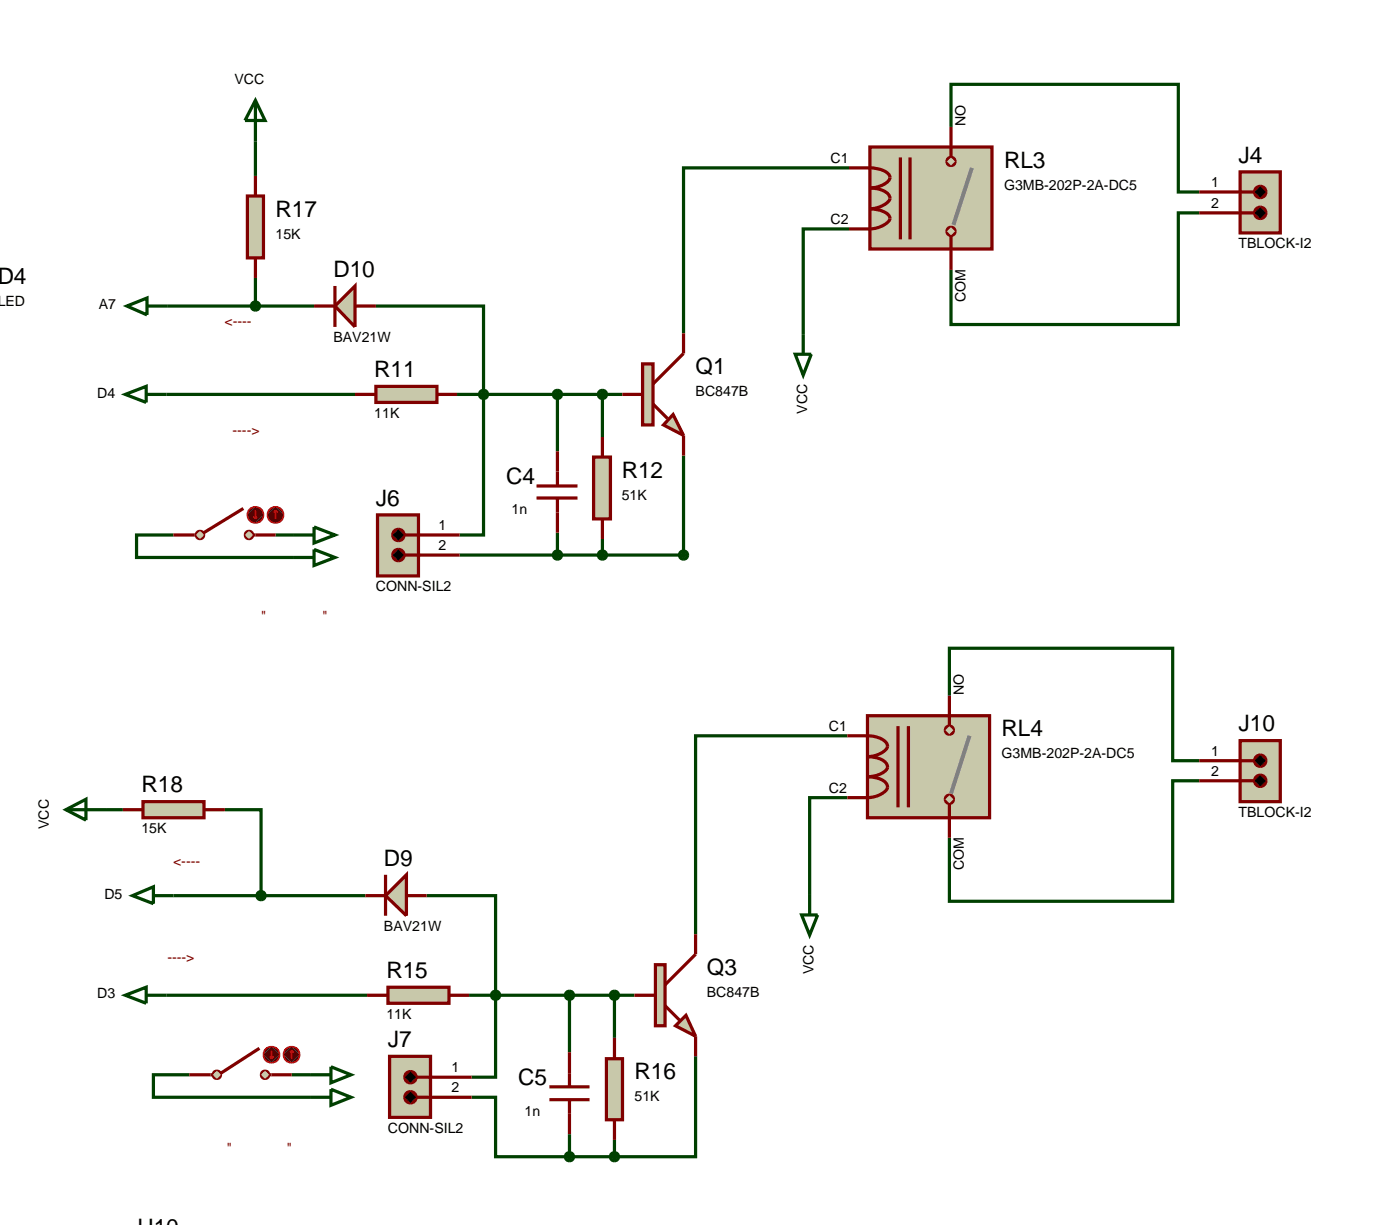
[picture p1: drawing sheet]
<svg xmlns="http://www.w3.org/2000/svg" width="174mm" height="152mm" viewBox="0 0 174 152" stroke-linecap="round" stroke-linejoin="round" font-family="sans-serif">
<g fill="none" stroke="#004000" stroke-width=".4">
<path d="M31.8 17.6v4.3M118.4 15.8v-5.3h28.3v13.4h2.6M20.9 38.1h18.2M31.8 34.6v3.5M46.8 38.1h13.4v28.5h-3M105.7 20.9h-20.6v20.6M105.7 28.5h-5.7v13.1M149.3 26.5h-2.6v13.9h-28.3v-6.8M20.7 49.1h23.5M56.9 49.1h20.6M69.4 49.1v7.1M75 49.1v5.3"/>
<path d="M85.1 56.7v12.4h-27.9M21.6 66.6h-4.6v2.8h19.6M34.3 66.6h2.3M69.4 66.3v2.8M75 67.1v2M105.5 91.6h-18.9v24.7M105.5 99.3h-4.7v12M118.2 86.6v-5.9h27.8v14h3.3M149.3 97.2h-3.3v15h-27.8v-7.9M13.2 100.8h2.1M21.6 111.5h23.9M28 100.8h4.5v10.7"/>
<path d="M53.1 111.5h8.6v22.6h-3M20.7 123.9h25M23.6 133.8h-4.5v2.8h19.5M36.3 133.8h2.3M58.4 123.9h20.6M58.7 136.6h3v7.4h9.2M70.9 123.9v7.1M76.5 123.9v5.3M86.6 131.5v12.5h-10.1M70.9 141.2v2.8M70.9 144h5.6M76.5 141.9v2.1"/>
</g>
<g fill="#c8c8aa" stroke="#800000" stroke-width=".4">
<path d="M83.8 51.6l1.3 2.6-2.5-1.3z"/>
<path d="M80 45.3h1.3v7.6h-1.3z"/>
</g>
<path d="M77.5 49.1h2.5M81.3 50.3l1.8 1.8M85.1 41.5v2.5l-3.8 3.8M85.1 54.2v2.5" fill="none" stroke="#800000" stroke-width=".4"/>
<path d="M46.8 48.1h7.6v2h-7.6z" fill="#c8c8aa" stroke="#800000" stroke-width=".4"/>
<path d="M44.2 49.1h2.6M54.4 49.1h2.5" fill="none" stroke="#800000" stroke-width=".4"/>
<path d="M73.9 56.9h2.1v7.7h-2.1z" fill="#c8c8aa" stroke="#800000" stroke-width=".4"/>
<path d="M75 54.4v2.5M75 64.6v2.5" fill="none" stroke="#800000" stroke-width=".4"/>
<path d="M74.7 48.7l.3-.1-.5 .5 .1-.3zM75 48.6l.3 .1 .1 .1 .1 .3zM75 49.6l.5-.5-.1 .3-.1 .1zM74.5 49.1l.5 .5-.3-.1-.1-.1z" fill="#004000" stroke="#004000" stroke-width=".4"/>
<path d="M75 48.6l.5 .5-.5 .5-.5-.5z" fill="#004000"/>
<path d="M84.8 68.7l.3-.1-.5 .5 .1-.3zM85.1 68.6l.3 .1 .1 .1 .1 .3zM85.1 69.6l.5-.5-.1 .3-.1 .1zM84.6 69.1l.5 .5-.3-.1-.1-.1z" fill="#004000" stroke="#004000" stroke-width=".4"/>
<path d="M85.1 68.6l.5 .5-.5 .5-.5-.5z" fill="#004000"/>
<path d="M69.4 56.2v4.3M66.8 62h5.1M66.8 60.5h5.1M69.4 62v4.3" fill="none" stroke="#800000" stroke-width=".4"/>
<path d="M69.1 48.7l.3-.1-.5 .5 .1-.3zM69.4 48.6l.3 .1 .1 .1 .1 .3zM69.4 49.6l.5-.5-.1 .3-.1 .1zM68.9 49.1l.5 .5-.3-.1-.1-.1z" fill="#004000" stroke="#004000" stroke-width=".4"/>
<path d="M69.4 48.6l.5 .5-.5 .5-.5-.5z" fill="#004000"/>
<path d="M74.7 68.7l.3-.1-.5 .5 .1-.3zM75 68.6l.3 .1 .1 .1 .1 .3zM75 69.6l.5-.5-.1 .3-.1 .1zM74.5 69.1l.5 .5-.3-.1-.1-.1z" fill="#004000" stroke="#004000" stroke-width=".4"/>
<path d="M75 68.6l.5 .5-.5 .5-.5-.5z" fill="#004000"/>
<path d="M69.1 68.7l.3-.1-.5 .5 .1-.3zM69.4 68.6l.3 .1 .1 .1 .1 .3zM69.4 69.6l.5-.5-.1 .3-.1 .1zM68.9 69.1l.5 .5-.3-.1-.1-.1z" fill="#004000" stroke="#004000" stroke-width=".4"/>
<path d="M69.4 68.6l.5 .5-.5 .5-.5-.5z" fill="#004000"/>
<path d="M59.8 48.8l.1-.1 .3-.1-.5 .5zM60.2 48.6l.3 .1 .1 .1 .1 .3zM60.2 49.6l.5-.5-.1 .3-.1 .1zM59.7 49.1l.5 .5-.3-.1-.1-.1z" fill="#004000" stroke="#004000" stroke-width=".4"/>
<path d="M59.7 49.1l.5-.5 .5 .5-.5 .5z" fill="#004000"/>
<path d="M47 64.1h5.1v7.6h-5.1z" fill="#c8c8aa" stroke="#800000" stroke-width=".4"/>
<path d="M50.3 66.6h6.9M50.3 69.1h6.9" fill="none" stroke="#800000" stroke-width=".4"/>
<g fill="#000" stroke="#800000" stroke-width=".4">
<path d="M49.1 66.1l.5-.2-.7 .7zM49.6 65.9a.68 .68 0 0 1 .7 .7zM49.6 67.3l.7-.7a.68 .68 0 0 1-.7 .7zM48.9 66.6l.7 .7a.68 .68 0 0 1-.7-.7z"/>
<path d="M49.1 68.6l.5-.2-.7 .7zM49.6 68.4a.68 .68 0 0 1 .7 .7zM49.6 69.8l.7-.7a.68 .68 0 0 1-.7 .7zM48.9 69.1l.7 .7a.68 .68 0 0 1-.7-.7z"/>
</g>
<path d="M48.9 66.6l.7-.7 .7 .7-.7 .7zM49.6 68.4l.7 .7-.7 .7-.7-.7z" fill="#000"/>
<g fill="#c8c8aa" stroke="#800000" stroke-width=".4">
<path d="M84.1 127.7l1.3-1.3 1.2 2.6z"/>
<path d="M81.6 120.1h1.2v7.6h-1.2z"/>
</g>
<path d="M86.6 116.3v2.5l-3.8 3.8M79 123.9h2.6M82.8 125.2l1.8 1.8M86.6 129v2.5" fill="none" stroke="#800000" stroke-width=".4"/>
<path d="M48.3 122.9h7.6v2h-7.6z" fill="#c8c8aa" stroke="#800000" stroke-width=".4"/>
<path d="M45.7 123.9h2.6M55.9 123.9h2.5" fill="none" stroke="#800000" stroke-width=".4"/>
<path d="M75.5 131.8h2v7.6h-2z" fill="#c8c8aa" stroke="#800000" stroke-width=".4"/>
<path d="M76.5 129.2v2.6M76.5 139.4v2.5" fill="none" stroke="#800000" stroke-width=".4"/>
<path d="M76.1 123.6l.1-.1 .3-.1-.5 .5zM76.5 123.4l.3 .1 .1 .1 .1 .3zM76.5 124.4l.5-.5-.1 .3-.1 .1zM76 123.9l.5 .5-.3-.1-.1-.1z" fill="#004000" stroke="#004000" stroke-width=".4"/>
<path d="M76 123.9l.5-.5 .5 .5-.5 .5z" fill="#004000"/>
<path d="M68.4 136.9h5M68.4 135.3h5M70.9 131v4.3M70.9 136.9v4.3" fill="none" stroke="#800000" stroke-width=".4"/>
<path d="M70.6 123.5l.3-.1-.5 .5 .1-.3zM70.9 123.4l.3 .1 .1 .1 .1 .3zM70.9 124.4l.5-.5-.1 .3-.1 .1zM70.4 123.9l.5 .5-.3-.1-.1-.1z" fill="#004000" stroke="#004000" stroke-width=".4"/>
<path d="M70.9 123.4l.5 .5-.5 .5-.5-.5z" fill="#004000"/>
<path d="M76.2 143.6l.3-.1-.5 .5 .1-.3zM76.5 143.5l.3 .1 .1 .1 .1 .3zM76.5 144.5l.5-.5-.1 .3-.1 .1zM76 144l.5 .5-.3-.1-.1-.1z" fill="#004000" stroke="#004000" stroke-width=".4"/>
<path d="M76.5 143.5l.5 .5-.5 .5-.5-.5z" fill="#004000"/>
<path d="M70.6 143.6l.3-.1-.5 .5 .1-.3zM70.9 143.5l.3 .1 .1 .1 .1 .3zM70.9 144.5l.5-.5-.1 .3-.1 .1zM70.4 144l.5 .5-.3-.1-.1-.1z" fill="#004000" stroke="#004000" stroke-width=".4"/>
<path d="M70.9 143.5l.5 .5-.5 .5-.5-.5z" fill="#004000"/>
<path d="M61.3 123.6l.1-.1 .3-.1-.5 .5zM61.7 123.4l.3 .1 .1 .1 .1 .3zM61.7 124.4l.5-.5-.1 .3-.1 .1zM61.2 123.9l.5 .5-.3-.1-.1-.1z" fill="#004000" stroke="#004000" stroke-width=".4"/>
<path d="M61.2 123.9l.5-.5 .5 .5-.5 .5z" fill="#004000"/>
<path d="M48.5 131.5h5.1v7.6h-5.1z" fill="#c8c8aa" stroke="#800000" stroke-width=".4"/>
<path d="M51.8 134.1h6.9M51.8 136.6h6.9" fill="none" stroke="#800000" stroke-width=".4"/>
<g fill="#000" stroke="#800000" stroke-width=".4">
<path d="M50.6 133.6l.5-.2-.7 .7zM51.1 133.4a.68 .68 0 0 1 .7 .7zM51.1 134.8l.7-.7a.68 .68 0 0 1-.7 .7zM50.4 134.1l.7 .7a.68 .68 0 0 1-.7-.7z"/>
<path d="M50.6 136.1l.5-.2-.7 .7zM51.1 135.9a.68 .68 0 0 1 .7 .7zM51.1 137.3l.7-.7a.68 .68 0 0 1-.7 .7zM50.4 136.6l.7 .7a.68 .68 0 0 1-.7-.7z"/>
</g>
<path d="M51.1 133.4l.7 .7-.7 .7-.7-.7zM50.4 136.6l.7-.7 .7 .7-.7 .7z" fill="#000"/>
<path d="M15.6 49.1l2.6-1v2zM18.2 49.1h2.5M15.6 123.9l2.6-1v2zM18.2 123.9h2.5" fill="none" stroke="#004000" stroke-width=".4"/>
<path d="M50.6 108.9v5.1l-2.6-2.5z" fill="#c8c8aa" stroke="#800000" stroke-width=".4"/>
<path d="M45.5 111.5h2.5M48 108.9v5.1M50.6 111.5h2.5" fill="none" stroke="#800000" stroke-width=".4"/>
<path d="M44.2 35.6v5.1l-2.5-2.6z" fill="#c8c8aa" stroke="#800000" stroke-width=".4"/>
<path d="M39.1 38.1h2.6M41.7 35.6v5.1M44.2 38.1h2.6" fill="none" stroke="#800000" stroke-width=".4"/>
<path d="M15.8 38.1l2.5-1v2.1zM18.3 38.1h2.6M16.5 111.5l2.6-1.1v2.1zM19.1 111.5h2.5" fill="none" stroke="#004000" stroke-width=".4"/>
<path d="M30.8 24.4h2v7.7h-2z" fill="#c8c8aa" stroke="#800000" stroke-width=".4"/>
<path d="M31.8 21.9v2.5M31.8 32.1v2.5" fill="none" stroke="#800000" stroke-width=".4"/>
<path d="M17.8 99.8h7.6v2h-7.6z" fill="#c8c8aa" stroke="#800000" stroke-width=".4"/>
<path d="M15.3 100.8h2.5M25.4 100.8h2.6" fill="none" stroke="#800000" stroke-width=".4"/>
<path d="M32.2 111.1l.3-.1-.5 .5 .1-.3zM32.5 111l.3 .1 .1 .1 .1 .3zM33 111.5l-.1 .3-.1 .1-.3 .1zM32 111.5l.5 .5-.3-.1-.1-.1z" fill="#004000" stroke="#004000" stroke-width=".4"/>
<path d="M32.5 111l.5 .5-.5 .5-.5-.5z" fill="#004000"/>
<path d="M31.4 37.8l.1-.1 .3-.1-.5 .5zM31.8 37.6l.3 .1 .1 .1 .1 .3zM31.8 38.6l.5-.5-.1 .3-.1 .1zM31.3 38.1l.5 .5-.3-.1-.1-.1z" fill="#004000" stroke="#004000" stroke-width=".4"/>
<path d="M31.3 38.1l.5-.5 .5 .5-.5 .5z" fill="#004000"/>
<path d="M31.8 12.5l1.2 2.5h-2.5zM31.8 12.5v5.1M8.2 100.8l2.5-1.3v2.6zM8.2 100.8h5" fill="none" stroke="#004000" stroke-width=".4"/>
<g fill="#c8c8aa" stroke="#800000" stroke-width=".3">
<path d="M32.6 133.5l.1-.1 .3-.1-.5 .5zM33 133.3l.3 .1 .1 .1 .1 .3zM33 134.3l.5-.5-.1 .3-.1 .1zM32.5 133.8l.5 .5-.3-.1-.1-.1z"/>
<path d="M26.6 133.5l.1-.1 .3-.1-.5 .5zM27 133.3l.3 .1 .1 .1 .1 .3zM27 134.3l.5-.5-.1 .3-.1 .1zM26.5 133.8l.5 .5-.3-.1-.1-.1z"/>
</g>
<g fill="#c8c8aa">
<path d="M32.5 133.8l.5-.5 .5 .5-.5 .5z"/>
<path d="M26.5 133.8l.5-.5 .5 .5-.5 .5z"/>
</g>
<path d="M23.6 133.8h2.8M32.3 130.5l-4.8 3.1M33.6 133.8h2.7" fill="none" stroke="#800000" stroke-width=".4"/>
<path d="M33.1 130.6l.3-.2 .4-.1-1 1 .1-.4zM33.8 130.3a.94 .94 0 0 1 1 1zM33.8 132.3l1-1a.94 .94 0 0 1-1 1zM32.8 131.3l1 1a.94 .94 0 0 1-1-1z" fill="#400000" stroke="#f00" stroke-width=".2"/>
<path d="M32.8 131.3l1-1 1 1-1 1z" fill="#400000"/>
<path d="M33.6 131.5l.2 .3M33.8 130.8v1M34.1 131.5l-.3 .3" fill="none" stroke="#f00" stroke-width=".2"/>
<path d="M35.6 130.6l.3-.2 .4-.1-1 1 .1-.4zM36.3 130.3a.94 .94 0 0 1 1 1zM37.3 131.3a.94 .94 0 0 1-1 1zM35.3 131.3l1 1a.94 .94 0 0 1-1-1z" fill="#400000" stroke="#f00" stroke-width=".2"/>
<path d="M35.3 131.3l1-1 1 1-1 1z" fill="#400000"/>
<path d="M36.3 130.8l-.2 .2M36.3 130.8l.3 .2M36.3 130.8v1" fill="none" stroke="#f00" stroke-width=".2"/>
<path d="M38.6 133.8h2.6M38.6 136.6h2.6M41.2 132.8l2.5 1-2.5 1zM41.2 135.6l2.5 1-2.5 1z" fill="none" stroke="#004000" stroke-width=".4"/>
<g fill="#c8c8aa" stroke="#800000" stroke-width=".3">
<path d="M30.6 66.3l.1-.1 .3-.1-.5 .5zM31 66.1l.3 .1 .1 .1 .1 .3zM31.5 66.6l-.1 .3-.1 .1-.3 .1zM30.5 66.6l.5 .5-.3-.1-.1-.1z"/>
<path d="M24.5 66.3l.1-.1 .3-.1-.5 .5zM24.9 66.1l.3 .1 .1 .1 .1 .3zM25.4 66.6l-.1 .3-.1 .1-.3 .1zM24.4 66.6l.5 .5-.3-.1-.1-.1z"/>
</g>
<g fill="#c8c8aa">
<path d="M30.5 66.6l.5-.5 .5 .5-.5 .5z"/>
<path d="M24.4 66.6l.5-.5 .5 .5-.5 .5z"/>
</g>
<path d="M21.6 66.6h2.8M30.3 63.3l-4.9 3M31.5 66.6h2.8" fill="none" stroke="#800000" stroke-width=".4"/>
<path d="M31.1 63.4l.3-.2 .4-.1-1 1 .1-.4zM31.8 63.1a.94 .94 0 0 1 1 1zM32.8 64.1a.94 .94 0 0 1-1 1zM30.8 64.1l1 1a.94 .94 0 0 1-1-1z" fill="#400000" stroke="#f00" stroke-width=".2"/>
<path d="M30.8 64.1l1-1 1 1-1 1z" fill="#400000"/>
<path d="M31.5 64.3l.3 .3M31.8 63.5v1.1M32 64.3l-.2 .3" fill="none" stroke="#f00" stroke-width=".2"/>
<path d="M33.6 63.4l.3-.2 .4-.1-1 1 .1-.4zM34.3 63.1a.94 .94 0 0 1 1 1zM34.3 65.1l1-1a.94 .94 0 0 1-1 1zM33.3 64.1l1 1a.94 .94 0 0 1-1-1z" fill="#400000" stroke="#f00" stroke-width=".2"/>
<path d="M34.3 63.1l1 1-1 1-1-1z" fill="#400000"/>
<path d="M34.3 63.5l-.2 .3M34.3 63.5l.3 .3M34.3 63.5v1.1" fill="none" stroke="#f00" stroke-width=".2"/>
<path d="M36.6 66.6h2.5M36.6 69.4h2.5M39.1 65.6l2.6 1-2.6 1zM39.1 68.4l2.6 1-2.6 1z" fill="none" stroke="#004000" stroke-width=".4"/>
<path d="M108.3 18.3h15.2v12.7h-15.2z" fill="#c8c8aa" stroke="#800000" stroke-width=".4"/>
<path d="M121 20.9l-2.3 7.1" fill="none" stroke="#808080" stroke-width=".5"/>
<g fill="#c8c8aa" stroke="#800000" stroke-width=".4">
<path d="M118 28.5l.1-.1 .3-.1-.5 .5zM118.4 28.3l.3 .1 .1 .1 .1 .3zM118.9 28.8l-.1 .3-.1 .1-.3 .1zM117.9 28.8l.5 .5-.3-.1-.1-.1z"/>
<path d="M118 19.8l.1-.1 .3-.1-.5 .5zM118.4 19.6l.3 .1 .1 .1 .1 .3zM118.9 20.1l-.1 .3-.1 .1-.3 .1zM117.9 20.1l.5 .5-.3-.1-.1-.1z"/>
</g>
<g fill="#c8c8aa">
<path d="M117.9 28.8l.5-.5 .5 .5-.5 .5z"/>
<path d="M117.9 20.1l.5-.5 .5 .5-.5 .5z"/>
</g>
<path d="M112.1 19.6v10.2M113.3 19.6v10.2M118.4 15.8v3.8M105.7 20.9h2.6a3.3 3.3 0 0 1 2.4 .9l.1 .3a1.72 1.72 0 0 1-1.3 1.1l-1.2 .2a3.1 3.1 0 0 1 2.4 .9l.1 .4a1.88 1.88 0 0 1-1.3 1.1l-1.2 .2a3.3 3.3 0 0 1 2.4 .9l.1 .3a1.88 1.88 0 0 1-1.3 1.1l-1.2 .2h-2.6M118.4 29.3v4.3" fill="none" stroke="#800000" stroke-width=".4"/>
<path d="M99 44.1h2l-1 2.6zM100 41.6v2.5" fill="none" stroke="#004000" stroke-width=".4"/>
<path d="M108 89.1h15.2v12.7h-15.2z" fill="#c8c8aa" stroke="#800000" stroke-width=".4"/>
<path d="M120.7 91.6l-2.3 7.2" fill="none" stroke="#808080" stroke-width=".5"/>
<g fill="#c8c8aa" stroke="#800000" stroke-width=".4">
<path d="M117.9 99.1l.3-.1-.5 .5 .1-.3zM118.2 99l.3 .1 .1 .1 .1 .3zM118.2 100l.5-.5-.1 .3-.1 .1zM117.7 99.5l.5 .5-.3-.1-.1-.1z"/>
<path d="M117.8 90.6l.1-.1 .3-.1-.5 .5zM118.2 90.4l.3 .1 .1 .1 .1 .3zM118.7 90.9l-.1 .3-.1 .1-.3 .1zM117.7 90.9l.5 .5-.3-.1-.1-.1z"/>
</g>
<g fill="#c8c8aa">
<path d="M118.2 99l.5 .5-.5 .5-.5-.5z"/>
<path d="M118.2 90.4l.5 .5-.5 .5-.5-.5z"/>
</g>
<path d="M105.5 91.6h2.5a3.1 3.1 0 0 1 2.4 1l.1 .3a1.78 1.78 0 0 1-1.3 1.1l-1.2 .2a2.98 2.98 0 0 1 2.4 .9l.1 .4a1.67 1.67 0 0 1-1.3 1l-1.2 .2a2.98 2.98 0 0 1 2.4 .9 .91 .91 0 0 1-.7 1.2l-1.1 .4-3.1 .1M111.8 90.4v10.1M113.1 90.4v10.1M118.2 86.6v3.8M118.2 100v4.3" fill="none" stroke="#800000" stroke-width=".4"/>
<path d="M99.8 113.9h2l-1 2.5zM100.8 111.3v2.6" fill="none" stroke="#004000" stroke-width=".4"/>
<path d="M154.4 21.4h5v7.6h-5z" fill="#c8c8aa" stroke="#800000" stroke-width=".4"/>
<path d="M149.3 23.9h6.8M149.3 26.5h6.8" fill="none" stroke="#800000" stroke-width=".4"/>
<g fill="#000" stroke="#800000" stroke-width=".4">
<path d="M156.4 23.4l.5-.2-.7 .7zM156.9 23.2a.68 .68 0 0 1 .7 .7zM157.6 23.9a.68 .68 0 0 1-.7 .7zM156.2 23.9l.7 .7a.68 .68 0 0 1-.7-.7z"/>
<path d="M156.4 26l.5-.2-.7 .7zM156.9 25.8a.68 .68 0 0 1 .7 .7zM157.6 26.5a.68 .68 0 0 1-.7 .7zM156.2 26.5l.7 .7a.68 .68 0 0 1-.7-.7z"/>
</g>
<path d="M156.9 23.2l.7 .7-.7 .7-.7-.7zM156.9 25.8l.7 .7-.7 .7-.7-.7z" fill="#000"/>
<path d="M154.4 92.2h5v7.6h-5z" fill="#c8c8aa" stroke="#800000" stroke-width=".4"/>
<path d="M149.3 94.7h6.8M149.3 97.2h6.8" fill="none" stroke="#800000" stroke-width=".4"/>
<g fill="#000" stroke="#800000" stroke-width=".4">
<path d="M156.4 94.2l.5-.2-.7 .7zM156.9 94a.68 .68 0 0 1 .7 .7zM157.6 94.7a.68 .68 0 0 1-.7 .7zM156.2 94.7l.7 .7a.68 .68 0 0 1-.7-.7z"/>
<path d="M156.4 96.7l.5-.2-.7 .7zM156.9 96.5a.68 .68 0 0 1 .7 .7zM157.6 97.2a.68 .68 0 0 1-.7 .7zM156.2 97.2l.7 .7a.68 .68 0 0 1-.7-.7z"/>
</g>
<path d="M156.2 94.7l.7-.7 .7 .7-.7 .7zM156.2 97.2l.7-.7 .7 .7-.7 .7z" fill="#000"/>
<g font-size="2.8">
<text x="125" y="20.9">RL3</text>
<text x="154.2" y="20.3">J4</text>
<text x="34.3" y="27">R17</text>
<text x="-.3" y="35.4">D4</text>
<text x="41.5" y="34.5">D10</text>
<text x="46.6" y="47">R11</text>
<text x="86.6" y="46.6">Q1</text>
<text x="77.4" y="59.5">R12</text>
<text x="46.8" y="63">J6</text>
<text x="63" y="60.3">C4</text>
<text x="124.7" y="91.7">RL4</text>
<text x="154.2" y="91">J10</text>
<text x="17.6" y="98.7">R18</text>
<text x="47.8" y="107.8">D9</text>
<text x="48.1" y="121.8">R15</text>
<text x="88" y="121.4">Q3</text>
<text x="48.3" y="130.4">J7</text>
<text x="64.5" y="135.1">C5</text>
<text x="79" y="134.4">R16</text>
</g>
<g font-size="1.8">
<text x="29.2" y="10.4">VCC</text>
<text x="120.2" y="15.7" transform="rotate(-90 120.2 15.7)">NO</text>
<text x="103.4" y="20.3">C1</text>
<text x="125" y="23.6">G3MB-202P-2A-DC5</text>
<text x="150.8" y="23.3">1</text>
<text x="34.3" y="29.7">15K</text>
<text x="103.4" y="27.9">C2</text>
<text x="150.8" y="25.9">2</text>
<text x="154.2" y="30.9">TBLOCK-I2</text>
<text x="-.3" y="38.1">LED</text>
<text x="12.3" y="38.5">A7</text>
<text x="120.2" y="37.6" transform="rotate(-90 120.2 37.6)">COM</text>
<text x="41.5" y="42.6">BAV21W</text>
<text x="12.1" y="49.5">D4</text>
<text x="46.6" y="52">11K</text>
<text x="86.6" y="49.3">BC847B</text>
<text x="100.5" y="51.5" transform="rotate(-90 100.5 51.5)">VCC</text>
<text x="54.6" y="66">1</text>
<text x="63.7" y="64">1n</text>
<text x="77.4" y="62.3">51K</text>
<text x="54.6" y="68.5">2</text>
<text x="46.8" y="73.6">CONN-SIL2</text>
<text x="120" y="86.5" transform="rotate(-90 120 86.5)">NO</text>
<text x="103.2" y="91">C1</text>
<text x="124.7" y="94.4">G3MB-202P-2A-DC5</text>
<text x="150.8" y="94.1">1</text>
<text x="103.2" y="98.7">C2</text>
<text x="150.8" y="96.6">2</text>
<text x="154.2" y="101.7">TBLOCK-I2</text>
<text x="6.1" y="103.2" transform="rotate(-90 6.1 103.2)">VCC</text>
<text x="17.6" y="103.7">15K</text>
<text x="13" y="111.9">D5</text>
<text x="120" y="108.3" transform="rotate(-90 120 108.3)">COM</text>
<text x="47.8" y="115.9">BAV21W</text>
<text x="12.1" y="124.3">D3</text>
<text x="88" y="124.1">BC847B</text>
<text x="101.3" y="121.3" transform="rotate(-90 101.3 121.3)">VCC</text>
<text x="48.1" y="126.8">11K</text>
<text x="56.2" y="133.5">1</text>
<text x="56.2" y="136">2</text>
<text x="79" y="137.1">51K</text>
<text x="48.3" y="141">CONN-SIL2</text>
<text x="65.3" y="138.9">1n</text>
</g>
<g font-size="1.8" fill="#800000">
<text x="14" y="40.6">Сигнал открыто &lt;----</text>
<text x="15" y="54.1">Сигнал открыто ----&gt;</text>
<text x="14" y="77.3">Подключение геркона &quot;Открыто&quot;</text>
<text x="7.1" y="107.8">Сигнал закрыто &lt;----</text>
<text x="6.4" y="119.8">Сигнал закрыто ----&gt;</text>
<text x="9.7" y="143.6">Подключение геркона &quot;Закрыто&quot;</text>
</g>
</svg>
